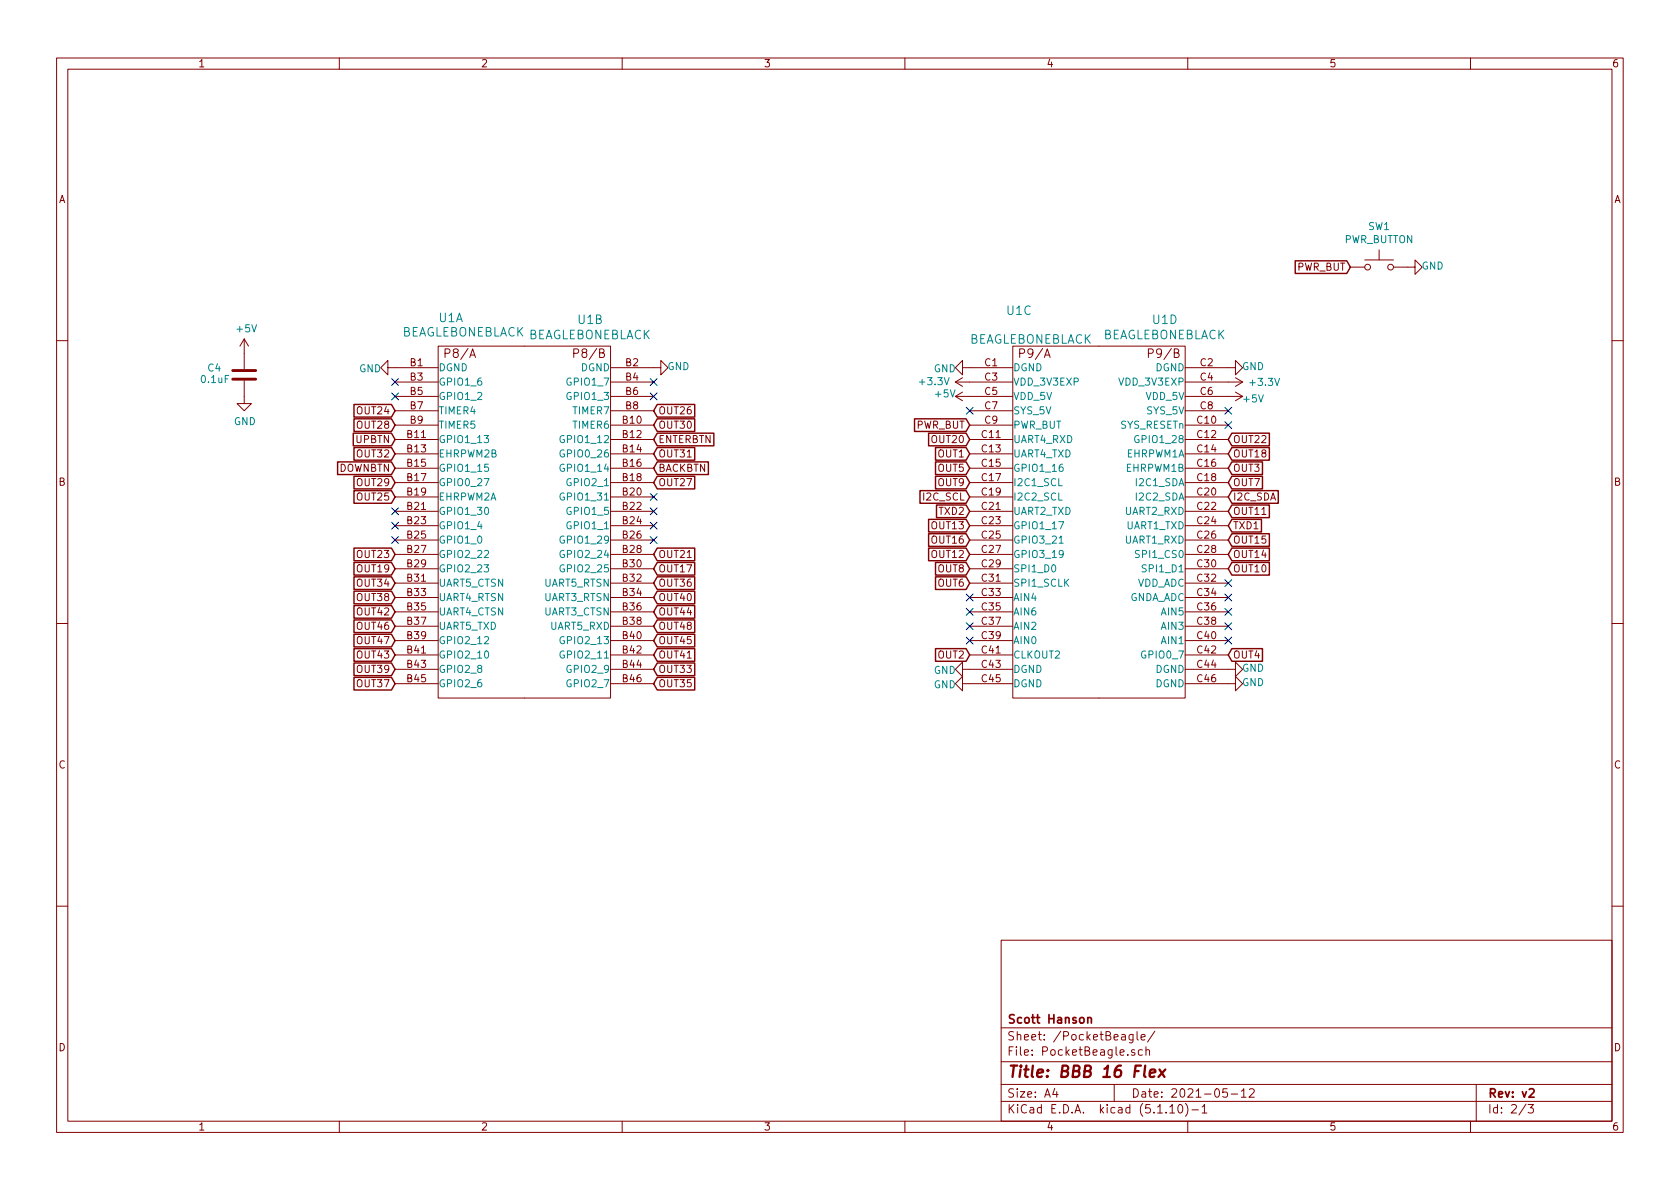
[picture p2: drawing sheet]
<svg xmlns="http://www.w3.org/2000/svg" width="297mm" height="210mm" viewBox="0 0 297 210" stroke-linecap="round" stroke-linejoin="round" font-family="sans-serif">
<g fill="none" stroke="#840000" stroke-width=".18">
<path d="M10 10.3h277v189.9h-277zM12 12.2h273v186.1h-273zM60 10.3v1.9M110 10.3v1.9M160 10.3v1.9M210 10.3v1.9M260 10.3v1.9M43.2 59.9l-.8 1.3M43.2 59.9v5.4M43.2 59.9l.7 1.3M238.8 47.2h2.5M241.3 46h5.1"/>
<path d="M243.8 44.2v1.8M246.4 47.2h3.8v-1.2l1.3 1.2-1.3 1.3v-1.3M10 60.2h2M43.2 67.3v4.1h1.2l-1.2 1.2-1.3-1.2h1.3M68.6 65v-1.3l-1.3 1.3 1.3 1.3v-1.3h8.9M69.8 67.6h7.7M69.8 70.1h7.7M69.8 72.6h7.7M69.8 75.2h7.7M69.8 77.7h7.7M77.5 61.2h30.4v62.2h-30.4zM107.9 65h8.9v-1.3l1.3 1.3-1.3 1.3v-1.3"/>
<path d="M107.9 67.6h7.7M107.9 70.1h7.7M107.9 72.6h7.7M107.9 75.2h7.7M107.9 77.7h7.7M168.9 67.6h10.2M168.9 70.1h10.2M168.9 67.6l1.3 .7M168.9 70.1l1.3 .8M170.2 65v-1.3l-1.3 1.3 1.3 1.3v-1.3h8.9M170.2 66.8l-1.3 .8M170.2 69.3l-1.3 .8"/>
<path d="M171.4 72.6h7.7M171.4 75.2h7.7M171.4 77.7h7.7M179.1 61.2h30.4v62.2h-30.4zM209.5 65h8.9v-1.3l1.3 1.3-1.3 1.3v-1.3M209.5 67.6h10.2M209.5 70.1h10.2M209.5 72.6h7.7M209.5 75.2h7.7M209.5 77.7h7.7M218.4 66.8l1.3 .8M218.4 69.3l1.3 .8"/>
<path d="M219.7 67.6l-1.3 .7M219.7 70.1l-1.3 .8M285 60.2h2M69.8 90.4h7.7M69.8 80.3h7.7M69.8 93h7.7M69.8 82.8h7.7M69.8 95.5h7.7M69.8 85.3h7.7M69.8 98h7.7M69.8 87.9h7.7M107.9 90.4h7.7"/>
<path d="M107.9 80.3h7.7M107.9 93h7.7M107.9 82.8h7.7M107.9 95.5h7.7M107.9 85.3h7.7M107.9 98h7.7M107.9 87.9h7.7M171.4 90.4h7.7M171.4 80.3h7.7M171.4 93h7.7M171.4 82.8h7.7M171.4 95.5h7.7"/>
<path d="M171.4 85.3h7.7M171.4 98h7.7M171.4 87.9h7.7M209.5 90.4h7.7M209.5 80.3h7.7M209.5 93h7.7M209.5 82.8h7.7M209.5 95.5h7.7M209.5 85.3h7.7M209.5 98h7.7M209.5 87.9h7.7M10 110.3h2"/>
<path d="M69.8 103.1h7.7M69.8 115.8h7.7M69.8 105.7h7.7M69.8 118.4h7.7M69.8 108.2h7.7M69.8 110.7h7.7M69.8 100.6h7.7M69.8 113.3h7.7M107.9 103.1h7.7M107.9 115.8h7.7M107.9 105.7h7.7M107.9 118.4h7.7"/>
<path d="M107.9 108.2h7.7M107.9 110.7h7.7M107.9 100.6h7.7M107.9 113.3h7.7M170.2 118.4v-1.3l-1.3 1.3 1.3 1.2v-1.2h8.9M171.4 103.1h7.7M171.4 115.8h7.7M171.4 105.7h7.7M171.4 108.2h7.7M171.4 110.7h7.7M171.4 100.6h7.7M171.4 113.3h7.7"/>
<path d="M209.5 118.4h8.9v-1.3l1.3 1.3-1.3 1.2v-1.2M209.5 103.1h7.7M209.5 115.8h7.7M209.5 105.7h7.7M209.5 108.2h7.7M209.5 110.7h7.7M209.5 100.6h7.7M209.5 113.3h7.7M285 110.3h2M69.8 120.9h7.7M107.9 120.9h7.7M170.2 120.9v-1.3l-1.3 1.3 1.3 1.3v-1.3h8.9"/>
<path d="M209.5 120.9h8.9v-1.3l1.3 1.3-1.3 1.3v-1.3M10 160.2h2M177 166.3h108v32h-108zM285 160.2h2M60 198.3v1.9M110 198.3v1.9M160 198.3v1.9M177 194.8h108M177 191.8h108M177 187.8h108M177 181.8h108M186.5 192.5l-.4 1h1"/>
<path d="M186.8 193v1M197 191.8v3M200.3 182.9v1.2l-.2 .3-.4-.1M200.3 183l-.4-.1-.3 .3 .1 .6 .2 .1 .4-.1M200.6 185.7l-.3-.1-.2 .2v.2l.5 .2v.3h-.5M201 182.4v1.3l.3 .2M201.8 183.4l.7-.1-.1-.3-.4-.1-.2 .2v.7h.6M202 185.7l-.5-.1-.2 .3v.6l.2 .1 .5-.1M202.6 185.7l.2-.1 .4 .1 .1 .9M202.6 185.1v1.5M204.2 182.3l-1.3 2M206.8 195.8l.5-.5v1.5"/>
<path d="M206.8 196.8h.9M208.5 195.4l.1-.1a.8 .8 0 0 1 .5 .8 .8 .8 0 0 1-.5 .7 1 1 0 0 1-.1-1.4zM209.6 195.1a1.71 1.71 0 0 1 0 2.3M210 198.3v1.9M210.7 196.3h1.2M212.5 195.8l.5-.5v1.5M212.5 196.8h.9M217 192.5h-.7l-.1 .7 .2-.1 .5 .1 .1 .2v.5l-.2 .1-.6-.1M217.7 193.5h1.1M219.5 193l.4-.5v1.5M219.5 194h.8M220.9 192.7l.2-.2h.4l.2 .2 .1 .3-1 1h1"/>
<path d="M260 198.3v1.9M261 191.8v6.5M269.8 195.2l-1.2 2M270.2 195.3h.9l-.5 .6 .4 .1v.7l-.2 .1-.6-.1"/>
<circle cx="241.8" cy="47.2" r=".51"/>
<circle cx="245.9" cy="47.2" r=".51"/>
</g>
<path d="M192.3 179.9v1M192.3 180.1l.1-.1a.37 .37 0 0 1 .6 .1v.8M270.4 192.7l.2-.2h.4l.2 .5-.9 1h.9" fill="none" stroke="#840000" stroke-width=".3"/>
<path d="M203.3 189.8l1-.2-.1-.4-.5-.1-.4 .3v.9l.2 .1 .6-.1M205 189.1l.9 1.3M206 189.1l-1.2 1.3" fill="none" stroke="#840000" stroke-width=".41"/>
<g fill="none" stroke="#008484" stroke-width=".18">
<path d="M99.7 77.1a.59 .59 0 0 0-.7 .6 .59 .59 0 0 0 .7 .5l.1-.5h-.3M99.7 79.6a.59 .59 0 0 0-.7 .6 .59 .59 0 0 0 .7 .6l.1-.5h-.3M201.3 77.1a.59 .59 0 0 0-.7 .6 .59 .59 0 0 0 .7 .5l.1-.5h-.3M85.6 84.6h.9l-.6 1.3M99.7 87.2a.59 .59 0 0 0-.7 .6 .59 .59 0 0 0 .7 .6l.1-.5h-.3M99.7 99.9a.59 .59 0 0 0-.7 .6 .59 .59 0 0 0 .7 .6l.1-.5h-.3M99.7 82.2a.59 .59 0 0 0-.7 .5 .59 .59 0 0 0 .7 .6l.1-.5h-.3M99.7 94.9a.59 .59 0 0 0-.7 .5 .59 .59 0 0 0 .7 .6l.1-.5h-.3M99.7 97.4a.59 .59 0 0 0-.7 .6 .59 .59 0 0 0 .7 .5l.1-.4h-.3M187.2 92.2h.9l-.6 1.3M187.3 96.1h.7M201.4 97.4l-.4-.1-.2 .2v.4l.6 .2v.3l-.2 .2-.5-.1"/>
<path d="M99.7 112.6a.59 .59 0 0 0-.7 .6 .59 .59 0 0 0 .7 .6l.1-.5h-.3M99.7 115.2a.59 .59 0 0 0-.7 .6 .59 .59 0 0 0 .7 .5l.1-.5h-.3"/>
</g>
<path d="M41.1 67.1h4.1M41.1 65.5h4.1" fill="none" stroke="#840000" stroke-width=".51"/>
<g fill="none" stroke="#840000" stroke-width=".25">
<path d="M229 46.1h9.1l.7 1.1-.7 1.2h-9.1zM62.5 76.6h6.7l.6 1.1-.6 1.1h-6.7zM62.6 74.1h6.6l.6 1.1-.6 1.1h-6.6zM62.6 71.5h6.6l.6 1.1-.6 1.2h-6.6zM62.6 79.1h6.6l.6 1.2-.6 1.1h-6.6zM116.2 74.1h6.6v2.2h-6.6l-.6-1.1zM116.2 71.5h6.6v2.3h-6.6l-.6-1.2zM116.2 79.1h6.6v2.3h-6.6l-.6-1.1zM116.2 76.6h10v2.2h-10l-.6-1.1zM161.7 74.1h9.1l.6 1.1-.6 1.1h-9.1zM164.2 76.6h6.6l.6 1.1-.6 1.1h-6.6zM165.4 79.1h5.4l.6 1.2-.6 1.1h-5.4z"/>
<path d="M217.8 79.1h6.6v2.3h-6.6l-.6-1.1zM217.8 76.6h6.6v2.2h-6.6l-.6-1.1zM59.7 81.7h9.5l.6 1.1-.6 1.1h-9.5zM62.6 99.5h6.6l.6 1.1-.6 1.1h-6.6zM62.6 86.8h6.6l.6 1.1-.6 1.1h-6.6zM62.6 96.9h6.6l.6 1.1-.6 1.2h-6.6zM62.6 84.2h6.6l.6 1.1-.6 1.2h-6.6zM116.2 99.5h6.6v2.2h-6.6l-.6-1.1zM116.2 84.2h6.6v2.3h-6.6l-.6-1.2zM116.2 81.7h9v2.2h-9l-.6-1.1zM116.2 96.9h6.6v2.3h-6.6l-.6-1.2zM162.7 86.8h8.1l.6 1.1-.6 1.1h-8.1z"/>
<path d="M164.2 96.9h6.6l.6 1.1-.6 1.2h-6.6zM164.2 91.8h6.6l.6 1.2-.6 1.1h-6.6zM164.2 94.4h6.6l.6 1.1-.6 1.1h-6.6zM165.4 84.2h5.4l.6 1.1-.6 1.2h-5.4zM165.4 81.7h5.4l.6 1.1-.6 1.1h-5.4zM165.4 99.5h5.4l.6 1.1-.6 1.1h-5.4zM165.6 89.3h5.2l.6 1.1-.6 1.1h-5.2zM217.8 96.9h6.6v2.3h-6.6l-.6-1.2zM217.8 91.8h5.2v2.3h-5.2l-.6-1.1zM217.8 99.5h6.6v2.2h-6.6l-.6-1.1zM217.8 89.3h6.6v2.2h-6.6l-.6-1.1zM217.8 94.4h6.6v2.2h-6.6l-.6-1.1z"/>
<path d="M217.8 81.7h5.4v2.2h-5.4l-.6-1.1zM217.8 84.2h5.4v2.3h-5.4l-.6-1.2zM217.8 86.8h8.2v2.2h-8.2l-.6-1.1zM62.6 102h6.6l.6 1.1-.6 1.1h-6.6zM62.6 109.6h6.6l.6 1.1-.6 1.2h-6.6zM62.6 114.7h6.6l.6 1.1-.6 1.1h-6.6zM62.6 107.1h6.6l.6 1.1-.6 1.1h-6.6zM62.6 112.2h6.6l.6 1.1-.6 1.1h-6.6zM62.6 117.2h6.6l.6 1.2-.6 1.1h-6.6zM62.6 104.5h6.6l.6 1.2-.6 1.1h-6.6zM62.6 119.8h6.6l.6 1.1-.6 1.1h-6.6zM116.2 104.5h6.6v2.3h-6.6l-.6-1.1z"/>
<path d="M116.2 112.2h6.6v2.2h-6.6l-.6-1.1zM116.2 107.1h6.6v2.2h-6.6l-.6-1.1zM116.2 114.7h6.6v2.2h-6.6l-.6-1.1zM116.2 109.6h6.6v2.3h-6.6l-.6-1.2zM116.2 117.2h6.6v2.3h-6.6l-.6-1.1zM116.2 119.8h6.6v2.2h-6.6l-.6-1.1zM116.2 102h6.6v2.2h-6.6l-.6-1.1zM165.4 114.7h5.4l.6 1.1-.6 1.1h-5.4zM165.4 102h5.4l.6 1.1-.6 1.1h-5.4zM217.8 114.7h5.4v2.2h-5.4l-.6-1.1z"/>
</g>
<g fill="none" stroke="#000084" stroke-width=".18">
<path d="M69.2 69.5l1.3 1.2M69.2 66.9l1.3 1.3M70.5 69.5l-1.3 1.2M70.5 66.9l-1.3 1.3M115 69.5l1.2 1.2M115 66.9l1.2 1.3M116.2 69.5l-1.2 1.2M116.2 66.9l-1.2 1.3M170.8 72l1.3 1.2M172.1 72l-1.3 1.2M216.6 74.6l1.2 1.2M216.6 72l1.2 1.2"/>
<path d="M217.8 74.6l-1.2 1.2M217.8 72l-1.2 1.2M69.2 89.8l1.3 1.2M69.2 92.3l1.3 1.3M69.2 94.9l1.3 1.2M70.5 89.8l-1.3 1.2M70.5 92.3l-1.3 1.3M70.5 94.9l-1.3 1.2M115 87.3l1.2 1.2M115 94.9l1.2 1.2M115 92.3l1.2 1.3M115 89.8l1.2 1.2"/>
<path d="M116.2 87.3l-1.2 1.2M116.2 94.9l-1.2 1.2M116.2 92.3l-1.2 1.3M116.2 89.8l-1.2 1.2M170.8 105l1.3 1.3M170.8 107.6l1.3 1.2M170.8 110.1l1.3 1.2M170.8 112.7l1.3 1.2M172.1 105l-1.3 1.3M172.1 107.6l-1.3 1.2M172.1 110.1l-1.3 1.2M172.1 112.7l-1.3 1.2"/>
<path d="M216.6 105l1.2 1.3M216.6 112.7l1.2 1.2M216.6 110.1l1.2 1.2M216.6 107.6l1.2 1.2M216.6 102.5l1.2 1.2M217.8 105l-1.2 1.3M217.8 112.7l-1.2 1.2M217.8 110.1l-1.2 1.2M217.8 107.6l-1.2 1.2M217.8 102.5l-1.2 1.2"/>
</g>
<text font-size="2.8" fill="#840000" x="178" y="190.5">Title: BBB 16 Flex</text>
<g font-size="2.1" fill="#008484">
<text x="70.8" y="59.5">BEAGLEBONEBLACK BEAGLEBONEBLACK</text>
<text x="77.6" y="57">U1A</text>
<text x="102.2" y="57.3">U1B</text>
<text x="178.1" y="55.7">U1C</text>
<text x="194.7" y="60">BEAGLEBONEBLACK</text>
<text x="203.8" y="57.3">U1D</text>
<text x="171.1" y="60.8">BEAGLEBONEBLACK</text>
</g>
<g font-size="2.1" fill="#840000">
<text x="78.9" y="63.3">P8/A</text>
<text x="101.8" y="63.3">P8/B</text>
<text x="180.5" y="63.3">P9/A</text>
<text x="203.4" y="63.3">P9/B</text>
<text x="178" y="184">Sheet: /PocketBeagle/</text>
<text x="178" y="181">Scott Hanson</text>
<text x="178" y="186.7">File: PocketBeagle.sch</text>
<text x="178" y="196.9">KiCad E.D.A. kicad (5.1.10)-1</text>
<text x="178" y="194.1">Size: A4</text>
<text x="200" y="194.1">Date: 2021-05-12</text>
<text x="263" y="194.1">Rev: v2</text>
<text x="263" y="196.9">Id: 2/3</text>
</g>
<g font-size="1.8" fill="#840000">
<text x="35" y="11.9">1</text>
<text x="85" y="11.9">2</text>
<text x="135" y="11.9">3</text>
<text x="185" y="11.9">4</text>
<text x="235" y="11.9">5</text>
<text x="285" y="11.9">6</text>
<text x="10.4" y="35.9">A</text>
<text x="285.4" y="35.9">A</text>
<text x="229.2" y="47.9">PWR_BUT</text>
<text x="72.5" y="64.8">B1</text>
<text x="110.6" y="64.8">B2</text>
<text x="174.1" y="64.8">C1</text>
<text x="212.2" y="64.8">C2</text>
<text x="72.5" y="67.3">B3</text>
<text x="72.5" y="69.8">B5</text>
<text x="110.6" y="67.3">B4</text>
<text x="110.6" y="69.8">B6</text>
<text x="174.1" y="67.3">C3</text>
<text x="174.1" y="69.8">C5</text>
<text x="212.2" y="67.3">C4</text>
<text x="212.2" y="69.8">C6</text>
<text x="63.4" y="75.8">OUT28</text>
<text x="63.4" y="73.3">OUT24</text>
<text x="72" y="77.5">B11</text>
<text x="72.5" y="72.4">B7</text>
<text x="72.5" y="74.9">B9</text>
<text x="110.1" y="74.9">B10</text>
<text x="110.1" y="77.5">B12</text>
<text x="110.6" y="72.4">B8</text>
<text x="116.4" y="75.8">OUT30</text>
<text x="116.4" y="73.3">OUT26</text>
<text x="161.9" y="75.8">PWR_BUT</text>
<text x="173.6" y="77.5">C11</text>
<text x="174.1" y="72.4">C7</text>
<text x="174.1" y="74.9">C9</text>
<text x="211.7" y="74.9">C10</text>
<text x="211.7" y="77.5">C12</text>
<text x="212.2" y="72.4">C8</text>
<text x="59.8" y="83.4">DOWNBTN</text>
<text x="63" y="78.4">UPBTN</text>
<text x="63.4" y="80.9">OUT32</text>
<text x="72" y="80">B13</text>
<text x="72" y="82.5">B15</text>
<text x="110.1" y="80">B14</text>
<text x="110.1" y="82.5">B16</text>
<text x="116.4" y="80.9">OUT31</text>
<text x="116.4" y="83.4">BACKBTN</text>
<text x="116.4" y="78.4">ENTERBTN</text>
<text x="165" y="78.4">OUT20</text>
<text x="165.9" y="80.9">OUT1</text>
<text x="165.9" y="83.4">OUT5</text>
<text x="173.6" y="80">C13</text>
<text x="173.6" y="82.5">C15</text>
<text x="211.7" y="80">C14</text>
<text x="211.7" y="82.5">C16</text>
<text x="218" y="80.9">OUT18</text>
<text x="218" y="83.4">OUT3</text>
<text x="218" y="78.4">OUT22</text>
<text x="10.4" y="85.9">B</text>
<text x="63.4" y="88.5">OUT25</text>
<text x="63.4" y="86">OUT29</text>
<text x="72" y="85.1">B17</text>
<text x="72" y="87.6">B19</text>
<text x="110.1" y="87.6">B20</text>
<text x="110.1" y="85.1">B18</text>
<text x="116.4" y="86">OUT27</text>
<text x="163.4" y="88.5">I2C_SCL</text>
<text x="165.9" y="86">OUT9</text>
<text x="173.6" y="85.1">C17</text>
<text x="173.6" y="87.6">C19</text>
<text x="211.7" y="87.6">C20</text>
<text x="211.7" y="85.1">C18</text>
<text x="218" y="86">OUT7</text>
<text x="218" y="88.5">I2C_SDA</text>
<text x="285.4" y="85.9">B</text>
<text x="72" y="90.2">B21</text>
<text x="72" y="92.7">B23</text>
<text x="72" y="95.2">B25</text>
<text x="110.1" y="90.2">B22</text>
<text x="110.1" y="92.7">B24</text>
<text x="110.1" y="95.2">B26</text>
<text x="165" y="93.6">OUT13</text>
<text x="166.1" y="91.1">TXD2</text>
<text x="173.6" y="90.2">C21</text>
<text x="173.6" y="92.7">C23</text>
<text x="173.6" y="95.2">C25</text>
<text x="211.7" y="90.2">C22</text>
<text x="211.7" y="92.7">C24</text>
<text x="211.7" y="95.2">C26</text>
<text x="218" y="93.6">TXD1</text>
<text x="218" y="91.1">OUT11</text>
<text x="63.4" y="101.2">OUT19</text>
<text x="63.4" y="98.7">OUT23</text>
<text x="72" y="97.8">B27</text>
<text x="72" y="100.3">B29</text>
<text x="110.1" y="100.3">B30</text>
<text x="110.1" y="97.8">B28</text>
<text x="116.4" y="101.2">OUT17</text>
<text x="116.4" y="98.7">OUT21</text>
<text x="165" y="98.7">OUT12</text>
<text x="165" y="96.1">OUT16</text>
<text x="165.9" y="101.2">OUT8</text>
<text x="173.6" y="97.8">C27</text>
<text x="173.6" y="100.3">C29</text>
<text x="211.7" y="100.3">C30</text>
<text x="211.7" y="97.8">C28</text>
<text x="218" y="98.7">OUT14</text>
<text x="218" y="101.2">OUT10</text>
<text x="218" y="96.1">OUT15</text>
<text x="63.4" y="103.8">OUT34</text>
<text x="63.4" y="106.3">OUT38</text>
<text x="72" y="102.9">B31</text>
<text x="72" y="105.4">B33</text>
<text x="72" y="107.9">B35</text>
<text x="110.1" y="102.9">B32</text>
<text x="110.1" y="105.4">B34</text>
<text x="110.1" y="107.9">B36</text>
<text x="116.4" y="106.3">OUT40</text>
<text x="116.4" y="103.8">OUT36</text>
<text x="165.9" y="103.8">OUT6</text>
<text x="173.6" y="102.9">C31</text>
<text x="173.6" y="105.4">C33</text>
<text x="173.6" y="107.9">C35</text>
<text x="211.7" y="102.9">C32</text>
<text x="211.7" y="105.4">C34</text>
<text x="211.7" y="107.9">C36</text>
<text x="63.4" y="111.4">OUT46</text>
<text x="63.4" y="108.8">OUT42</text>
<text x="63.4" y="113.9">OUT47</text>
<text x="72" y="110.5">B37</text>
<text x="72" y="113">B39</text>
<text x="110.1" y="113">B40</text>
<text x="110.1" y="110.5">B38</text>
<text x="116.4" y="113.9">OUT45</text>
<text x="116.4" y="108.8">OUT44</text>
<text x="116.4" y="111.4">OUT48</text>
<text x="173.6" y="110.5">C37</text>
<text x="173.6" y="113">C39</text>
<text x="211.7" y="113">C40</text>
<text x="211.7" y="110.5">C38</text>
<text x="63.4" y="116.5">OUT43</text>
<text x="63.4" y="119">OUT39</text>
<text x="72" y="115.6">B41</text>
<text x="72" y="118.1">B43</text>
<text x="110.1" y="115.6">B42</text>
<text x="110.1" y="118.1">B44</text>
<text x="116.4" y="116.5">OUT41</text>
<text x="116.4" y="119">OUT33</text>
<text x="165.9" y="116.5">OUT2</text>
<text x="173.6" y="115.6">C41</text>
<text x="173.6" y="118.1">C43</text>
<text x="211.7" y="115.6">C42</text>
<text x="211.7" y="118.1">C44</text>
<text x="218" y="116.5">OUT4</text>
<text x="63.4" y="121.5">OUT37</text>
<text x="72" y="120.6">B45</text>
<text x="110.1" y="120.6">B46</text>
<text x="116.4" y="121.5">OUT35</text>
<text x="173.6" y="120.6">C45</text>
<text x="211.7" y="120.6">C46</text>
<text x="10.4" y="135.9">C</text>
<text x="285.4" y="135.9">C</text>
<text x="10.4" y="185.9">D</text>
<text x="285.4" y="185.9">D</text>
<text x="35" y="199.9">1</text>
<text x="85" y="199.9">2</text>
<text x="135" y="199.9">3</text>
<text x="185" y="199.9">4</text>
<text x="235" y="199.9">5</text>
<text x="285" y="199.9">6</text>
</g>
<g font-size="1.8" fill="#008484">
<text x="241.9" y="40.7">SW1</text>
<text x="237.6" y="43">PWR_BUTTON</text>
<text x="251.4" y="47.7">GND</text>
<text x="42" y="58.8">+5V</text>
<text x="36.8" y="65.7">C4</text>
<text x="63.5" y="65.8">GND</text>
<text x="77.5" y="65.7">DGND</text>
<text x="102.7" y="65.7">DGND</text>
<text x="118" y="65.5">GND</text>
<text x="165.1" y="65.8">GND</text>
<text x="179.1" y="65.7">DGND</text>
<text x="204.3" y="65.7">DGND</text>
<text x="219.6" y="65.5">GND</text>
<text x="35.7" y="67.7">0.1uF</text>
<text x="77.5" y="68.2">GPIO1_6</text>
<text x="77.5" y="70.7">GPIO1_2</text>
<text x="100.6" y="68.2">GPIO1_7</text>
<text x="100.6" y="70.7">GPIO1_3</text>
<text x="162.8" y="68.1">+3.3V</text>
<text x="165.5" y="70.3">+5V</text>
<text x="179.1" y="68.2">VDD_3V3EXP</text>
<text x="179.1" y="70.7">VDD_5V</text>
<text x="198.1" y="68.2">VDD_3V3EXP</text>
<text x="202.6" y="70.7">VDD_5V</text>
<text x="220" y="71.2">+5V</text>
<text x="221.2" y="68.2">+3.3V</text>
<text x="41.4" y="75.2">GND</text>
<text x="77.5" y="73.3">TIMER4</text>
<text x="77.5" y="75.8">TIMER5</text>
<text x="101.4" y="73.3">TIMER7</text>
<text x="101.4" y="75.8">TIMER6</text>
<text x="179.1" y="73.3">SYS_5V</text>
<text x="179.1" y="75.8">PWR_BUT</text>
<text x="198" y="75.8">SYS_RESETn</text>
<text x="202.8" y="73.3">SYS_5V</text>
<text x="77.5" y="78.4">GPIO1_13</text>
<text x="77.5" y="80.9">EHRPWM2B</text>
<text x="77.5" y="83.4">GPIO1_15</text>
<text x="99.6" y="78.4">GPIO1_12</text>
<text x="99.6" y="80.9">GPIO0_26</text>
<text x="99.6" y="83.4">GPIO1_14</text>
<text x="179.1" y="78.4">UART4_RXD</text>
<text x="179.1" y="80.9">UART4_TXD</text>
<text x="179.1" y="83.4">GPIO1_16</text>
<text x="199.2" y="80.9">EHRPWM1A</text>
<text x="199.2" y="83.4">EHRPWM1B</text>
<text x="201.2" y="78.4">GPIO1_28</text>
<text x="77.5" y="86">GPIO0_27</text>
<text x="77.5" y="88.5">EHRPWM2A</text>
<text x="99.6" y="88.5">GPIO1_31</text>
<text x="100.6" y="86">GPIO2_1</text>
<text x="179.1" y="86">I2C1_SCL</text>
<text x="179.1" y="88.5">I2C2_SCL</text>
<text x="201.1" y="88.5">I2C2_SDA</text>
<text x="201.1" y="86">I2C1_SDA</text>
<text x="77.5" y="91.1">GPIO1_30</text>
<text x="77.5" y="93.6">GPIO1_4</text>
<text x="100.6" y="91.1">GPIO1_5</text>
<text x="100.6" y="93.6">GPIO1_1</text>
<text x="179.1" y="91.1">UART2_TXD</text>
<text x="179.1" y="93.6">GPIO1_17</text>
<text x="198.9" y="91.1">UART2_RXD</text>
<text x="199.1" y="93.6">UART1_TXD</text>
<text x="77.5" y="96.1">GPIO1_0</text>
<text x="77.5" y="98.7">GPIO2_22</text>
<text x="77.5" y="101.2">GPIO2_23</text>
<text x="99.6" y="101.2">GPIO2_25</text>
<text x="99.6" y="96.1">GPIO1_29</text>
<text x="99.6" y="98.7">GPIO2_24</text>
<text x="179.1" y="96.1">GPIO3_21</text>
<text x="179.1" y="98.7">GPIO3_19</text>
<text x="179.1" y="101.2">SPI1_D0</text>
<text x="198.9" y="96.1">UART1_RXD</text>
<text x="201.3" y="98.7">SPI1_CS0</text>
<text x="202.4" y="101.2">SPI1_D1</text>
<text x="77.5" y="103.8">UART5_CTSN</text>
<text x="77.5" y="106.3">UART4_RTSN</text>
<text x="96.2" y="103.8">UART5_RTSN</text>
<text x="96.2" y="106.3">UART3_RTSN</text>
<text x="179.1" y="103.8">SPI1_SCLK</text>
<text x="179.1" y="106.3">AIN4</text>
<text x="199.5" y="106.3">GNDA_ADC</text>
<text x="201" y="103.8">VDD_ADC</text>
<text x="77.5" y="108.8">UART4_CTSN</text>
<text x="77.5" y="111.4">UART5_TXD</text>
<text x="77.5" y="113.9">GPIO2_12</text>
<text x="96.2" y="108.8">UART3_CTSN</text>
<text x="97.3" y="111.4">UART5_RXD</text>
<text x="99.6" y="113.9">GPIO2_13</text>
<text x="179.1" y="108.8">AIN6</text>
<text x="179.1" y="111.4">AIN2</text>
<text x="179.1" y="113.9">AIN0</text>
<text x="205.5" y="113.9">AIN1</text>
<text x="205.5" y="108.8">AIN5</text>
<text x="205.5" y="111.4">AIN3</text>
<text x="77.5" y="116.5">GPIO2_10</text>
<text x="77.5" y="119">GPIO2_8</text>
<text x="99.6" y="116.5">GPIO2_11</text>
<text x="100.6" y="119">GPIO2_9</text>
<text x="165.1" y="119.2">GND</text>
<text x="179.1" y="116.5">CLKOUT2</text>
<text x="179.1" y="119">DGND</text>
<text x="202.2" y="116.5">GPIO0_7</text>
<text x="204.3" y="119">DGND</text>
<text x="219.6" y="118.8">GND</text>
<text x="77.5" y="121.5">GPIO2_6</text>
<text x="100.6" y="121.5">GPIO2_7</text>
<text x="165.1" y="121.7">GND</text>
<text x="179.1" y="121.5">DGND</text>
<text x="204.3" y="121.5">DGND</text>
<text x="219.6" y="121.3">GND</text>
</g>
</svg>
